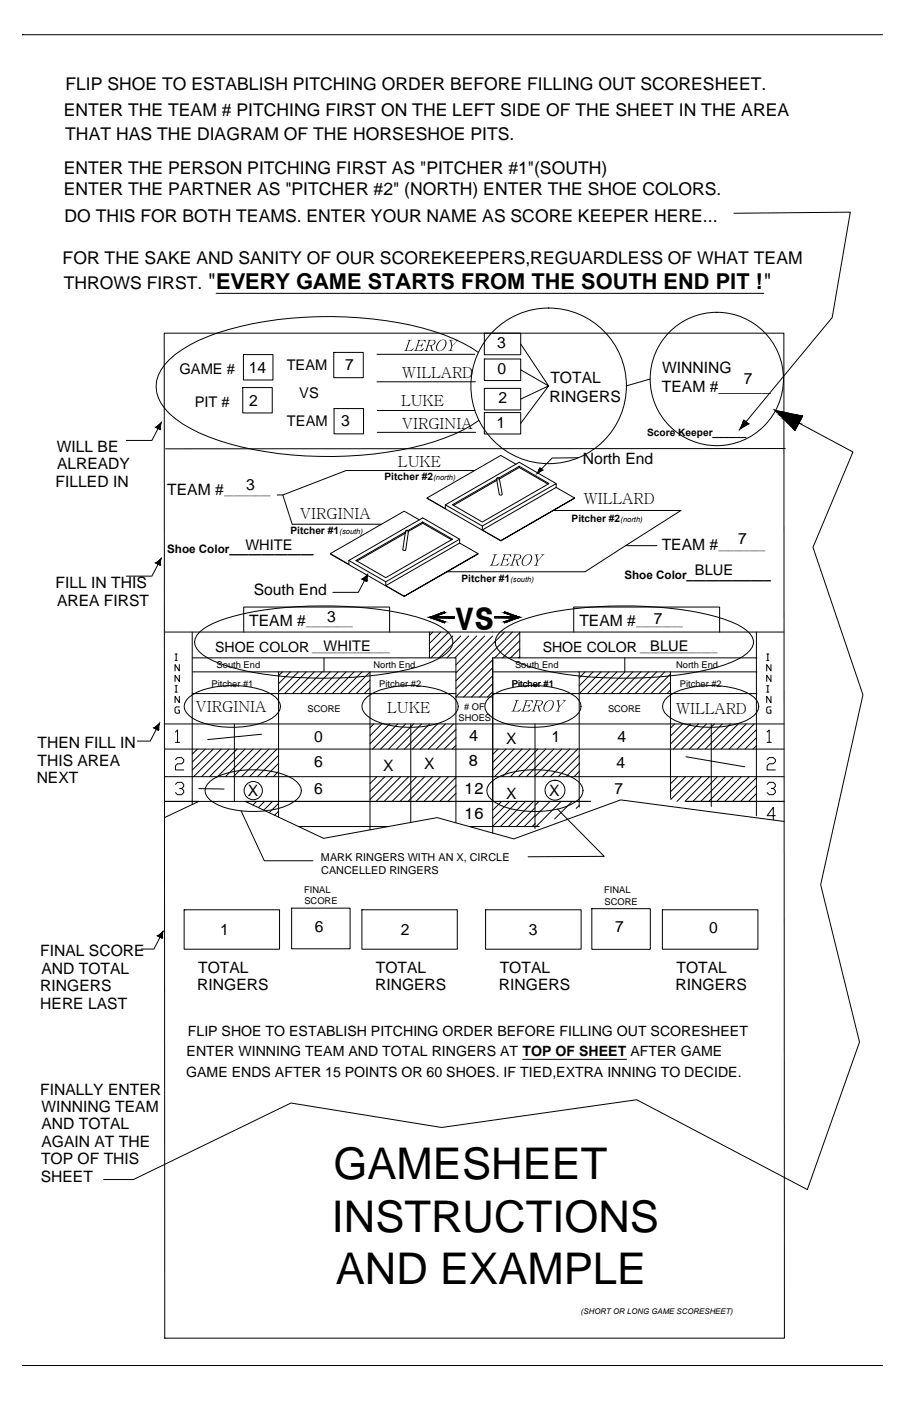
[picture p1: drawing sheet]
<svg xmlns="http://www.w3.org/2000/svg" width="279mm" height="432mm" viewBox="0 0 279 432" stroke-linecap="round" stroke-linejoin="round" font-family="sans-serif">
<!-- layer: AM_0 -->
<g fill="#000" stroke="#000" stroke-width=".31">
<path d="M49 131.7h.5l-.1 .4zM229.2 130h.9l-.6 .6zM229.4 129.5l.7 .5h-.9zM230.1 130l.7 .6h-1.3zM240.8 128.3h.9v.9zM241.7 127.9l.7 .4h-.7zM241.7 129.2h2.4l2.3 1.2zM242.4 128.3h5.1l-.5 .9zM166.3 144.6h.6l-.3 .3zM166.5 144.2l.4 .4h-.6zM166.6 144.9l.3-.3 .4 .3zM49 173.5h.5l-.1 .4z"/>
<path d="M112.6 178.5h.6l-.1 .4zM132.9 190.4h1l3.3 1.2zM136.2 188.9l.9-.4 .1 .4zM155.6 188.5l.9 .4h-1zM156.5 191.6l2.3-1.2h1zM48.4 224.4h.6l-.1 .3zM49.6 288.4h.5v.4z"/>
<path d="M48.1 131.7h.9l-.2 .4zM48.1 131.7h.9l.6-1.2zM49.6 130.5l-.1 1.2h-.5z"/>
<path d="M49 131.7l-.2 .4h.6zM48.8 132.1h.6v.3z"/>
<path d="M229.2 130l-.2 .6h.5zM229 130.6h.5l-1.2 1.5zM229.5 130.6l-1.2 1.5 2.5-1.5z"/>
<path d="M239.2 126.5l.5 .6h.5zM239.2 126.5l2.5 .6h-1.5z"/>
<path d="M240.2 127.1h1.5v.8zM241.7 127.1v.8h4.1z"/>
<path d="M239.7 127.1l.8 .8h1.2zM239.7 127.1h.5l1.5 .8z"/>
<path d="M240.5 127.9l.3 .4h.9zM240.5 127.9h1.2v.4z"/>
<path d="M241.7 128.3v.9h2.4zM241.7 128.3h.7l1.7 .9z"/>
<path d="M241.7 129.2l1.3 1.2h3.4zM243 130.4h3.4l-1.2 2.3z"/>
<path d="M241.7 127.9l.7 .4h5.1zM241.7 127.9h4.1l1.7 .4z"/>
<path d="M242.4 128.3l1.7 .9h2.9zM244.1 129.2h2.9l-.6 1.2z"/>
<path d="M166.3 144.6l-.1 .3h.4zM166.2 144.9h.4l-.8 .8zM166.6 144.9l-.8 .8 1.5-.8z"/>
<path d="M48.1 173.5h.9l-.2 .4zM48.1 173.5h.9l.6-1.2zM49.6 172.3l-.1 1.2h-.5z"/>
<path d="M49 173.5l-.2 .4h.6zM48.8 173.9h.6v.3z"/>
<path d="M111.8 178.5h.8l-.1 .4zM111.8 178.5h.8l.7-1.2zM113.3 177.3l-.1 1.2h-.6z"/>
<path d="M112.6 178.5l-.1 .4h.6zM112.5 178.9h.6v.3z"/>
<path d="M132.4 190.3h7.7l-7.2-.2zM132.9 190.1h7.2v.2z"/>
<path d="M132.9 190.1h1l2.3-1.2zM133.9 190.1l2.3-1.2h1z"/>
<path d="M132.4 190.3l.5 .1h7.2zM132.4 190.3h7.7v.1z"/>
<path d="M132.9 190.4l3.3 1.2h1zM136.2 191.6h1l-.1 .4z"/>
<path d="M152.6 190.1v.2h7.7zM152.6 190.1h7.2l.5 .2z"/>
<path d="M152.6 190.3v.1h7.2zM152.6 190.3h7.7l-.5 .1z"/>
<path d="M155.5 188.9l3.3 1.2h1zM155.5 188.9h1l3.3 1.2z"/>
<path d="M155.5 191.6h1l2.3-1.2zM155.5 191.6h1l-.9 .4z"/>
<path d="M47.6 224.4h.8l-.2 .3zM47.6 224.4h.8l.7-1.3zM49.1 223.1l-.1 1.3h-.6z"/>
<path d="M48.4 224.4l-.2 .3h.7zM48.2 224.7h.7v.4z"/>
<path d="M48.7 288.4h.9l-.2 .4zM48.7 288.4h.9l.6-1.1zM50.2 287.3l-.1 1.1h-.5z"/>
<path d="M49.6 288.4l-.2 .4h.7zM49.4 288.8h.7l-.1 .4z"/>
</g>
<g fill="none" stroke="#000" stroke-width=".31">
<path d="M6.8 10.7h.1M6.8 10.7h265.4M226.3 65.7l35.9-.3-5.6 32.5-28.3 34.2 1.1-2.6 1.4 1.1-2.5 1.5M66.6 90.4h169M50.6 102.7h191.1l.2 309.7h-191.1zM74.9 119.5h9.1v7.8h-9.1zM75.1 109.3h9.1v7.8h-9.1zM102.9 108.6h9.1v7.8h-9.1zM116.3 109.2h30.1M116.3 117.7h30.3M147.5 108.6a61.8 61.8 0 0 0-24.5-9.1 119.9 119.9 0 0 0-55.8 3.1 40.6 40.6 0 0 0-14.9 8.2 10.6 10.6 0 0 0-3.5 11.8 20.3 20.3 0 0 0 9.9 9.4 87.6 87.6 0 0 0 35.5 8.5 112 112 0 0 0 43.1-5.6 42.7 42.7 0 0 0 10.4-5.3M149.4 102.7h11.2v6.6h-11.2z"/>
<path d="M149.4 110.6h11.2v6.7h-11.2zM149.4 119.7h11.2v6.7h-11.2zM160.6 106l8.6 12.9-8.6-4.9M200.5 116.8l-7.4 2.1M49.6 130.5l-.2 1.9-1.3-.7 1.5-1.2-2.8 5.2h-7.8M103 125.9h9.1v7.8h-9.1zM116.3 126.5h30.2M116.3 133.3h30.4M149.4 127.2h11.2v6.6h-11.2zM160.6 123l8.6-4.1-8.6 11.6M239.2 126.5l23.8 12.8-12.3 29.4 15.4 45.5-13 58.5 12 48.5-16.1 45.4-52.6-27.7-60.2 8.6-46.5-7.5-48.5 23.5h-9.3M239.2 126.5l8.3 1.8-2.3 4.4z"/>
<path d="M242.2 138.2l-191.1 .1M87.2 152.6l2.9 9h27.6M146.4 145h-39.7l-19.5 7.6h-1.7M170.7 157.3h39.3l-17.1 10.9M178.4 141.1l-8.1 .1-4.5 4.5 .7-1.5 .8 .7-1.5 .8M49.4 174.2l-1.3-.7 1.5-1.2-2.8 5.3h-7.8M113.3 177.3l-.2 1.9-1.3-.7 1.5-1.2-2.8 5.3h-7.9M202.6 168.2h-9.7l-12.5 8h-42.5M50.8 194.8h190.9M59.3 194.8v53.1M61.5 194.9a25.1 25.1 0 0 1 11.2-5.1 123.6 123.6 0 0 1 55.6 .3 21.1 21.1 0 0 1 10.4 5.3 3.9 3.9 0 0 1-1 6 29.6 29.6 0 0 1-12 5 125.2 125.2 0 0 1-53-.4 25.1 25.1 0 0 1-11.2-5.1 3.8 3.8 0 0 1 0-6zM75.2 194.8v-7.7h45v7.7"/>
<path d="M132.4 190.3l4.7-1.8 .1 .4-3.3 1.2h6.2v.3h-6.2l3.3 1.2-.1 .4zM132.4 194.8v8M152.6 190.1h6.2l-3.3-1.2 .1-.4 4.7 1.8-4.7 1.7-.1-.4 3.3-1.2h-6.2zM154.2 194.9a25.3 25.3 0 0 1 11.1-5.1 123.6 123.6 0 0 1 55.7 .3 21.1 21.1 0 0 1 10.3 5.3 3.8 3.8 0 0 1-1 6 29.8 29.8 0 0 1-11.9 5 125.4 125.4 0 0 1-53.1-.4 25.3 25.3 0 0 1-11.1-5.1 3.8 3.8 0 0 1 0-6zM160.3 194.8v8M176.9 194.8v-7.7h45v7.7M233.3 194.8v56.6M54 201.6h.7M54 203.5h.7M54 211.4h.7M54 213.3h.7M54.3 201.6v1.9"/>
<path d="M54.3 211.4v1.9M55.3 204.8v2l-1.3-2v2M55.3 208.1v1.9l-1.3-1.9v1.9M55.3 214.6v2l-1.3-2v2M55.3 217.9h-1l-.3 .3v1.3l.3 .3h1v-1h-.3M58.3 214.9a22.8 22.8 0 0 1 14.4-3.6 21.5 21.5 0 0 1 12.3 3.6 3.4 3.4 0 0 1 0 5.6 22.3 22.3 0 0 1-14.5 3.6 21.4 21.4 0 0 1-12.2-3.6 3.4 3.4 0 0 1 0-5.6zM59.3 202.8h81.3v50.8M59.3 207.1h81.3M59.3 213.8h81.3M85.9 207.1v44.8M99.9 202.8v4.3M113.1 214.9a22.8 22.8 0 0 1 14.5-3.6 21.5 21.5 0 0 1 12.2 3.6 3.4 3.4 0 0 1 0 5.6 22.3 22.3 0 0 1-14.4 3.6 21.4 21.4 0 0 1-12.3-3.6 3.4 3.4 0 0 1 0-5.6z"/>
<path d="M114.1 207.1v48.7M140.6 214.8h11.3M151 214.9a22.6 22.6 0 0 1 14.5-3.6 21.7 21.7 0 0 1 12.2 3.6 3.4 3.4 0 0 1 0 5.6 20 20 0 0 1-12.2 3.6 22.3 22.3 0 0 1-14.5-3.6 3.4 3.4 0 0 1 0-5.6zM151.9 207.1h81.5M151.9 213.8h81.5M178.6 207.1v41.6M192.7 202.8v4.3M205.8 214.9a22.6 22.6 0 0 1 14.5-3.6 21.7 21.7 0 0 1 12.3 3.6 3.4 3.4 0 0 1 0 5.6 20 20 0 0 1-12.3 3.6 25.6 25.6 0 0 1-13.4-2.8 4.1 4.1 0 0 1-2.4-4.5l.4-1zM206.8 207.1v38.9M233.4 202.8h-81.5v53.9M236.4 201.6h.7M236.4 203.5h.7"/>
<path d="M236.4 211.4h.7M236.4 213.3h.7M236.8 201.6v1.9M236.8 211.4v1.9M237.8 204.8v2l-1.4-2v2M237.8 208.1v1.9l-1.4-1.9v1.9M237.8 214.6v2l-1.4-2v2M237.8 217.9h-1l-.4 .3v1.3l.4 .3h1v-1h-.4M48.9 225.1l-1.3-.7 1.5-1.3-2.8 5.3h-3.9M50.7 223.1h101.2M50.8 230.9h191M50.8 239.4h191"/>
<path d="M54.1 225.6l.7-.6v3.8M54.1 234.1l.7-.6h1.2l.7 .6v.7l-.7 .6h-1.2l-.7 .6v1.3h2.6M54.1 228.8h1.3M60.8 230.9l-1.5 1.5M63.3 230.9l-4 4M65.8 230.9l-6.5 6.4M68.2 230.9l-8.5 8.5M70.7 230.9l-8.5 8.5M72.3 223.1v23.9M73.1 230.9l-8.5 8.5M75.6 230.9l-8.5 8.5M78 230.9l-8.5 8.5"/>
<path d="M80.5 230.9l-8.5 8.5M80.7 226.3l-16.6 1.7M82.9 230.9l-8.4 8.5M85.4 230.9l-8.5 8.5M85.9 232.8l-6.5 6.6M85.9 235.3l-4.1 4.1M85.9 237.7l-1.6 1.7M115.2 223.1l-1.1 1.2M116.2 239.4l-2.1 2.1M117.7 223.1l-3.6 3.7M118.7 239.4l-4.6 4.6M120.2 223.1l-6.1 6.1"/>
<path d="M121.1 239.4l-7 7M122.7 223.1l-7.8 7.8M123.6 239.4l-7.6 7.6M125.1 223.1l-7.7 7.8M126 239.4l-7.5 7.6M126.7 223.1v30.4M127.6 223.1l-7.8 7.8M128.5 239.4l-7.6 7.6M130 223.1l-7.7 7.8M131 239.4l-7.6 7.6M132.5 223.1l-7.8 7.8M133.4 239.4l-7.6 7.6"/>
<path d="M134.9 223.1l-7.7 7.8M135.9 239.4l-7.6 7.6M137.4 223.1l-7.8 7.8M138.3 239.4l-7.6 7.6M139.8 223.1l-7.7 7.8M140.6 224.8l-6.1 6.1M140.6 227.3l-3.6 3.6M140.6 229.8l-1.1 1.1M140.6 239.6l-7.4 7.4M152 223.1h89.8M153.6 230.9l-1.6 1.5M156.1 230.9l-4.1 4"/>
<path d="M158.5 230.9l-6.5 6.4M161 230.9l-8.5 8.5M163.4 230.9l-8.4 8.5M165 223.1v32.3M165.9 230.9l-8.5 8.5M168.3 230.9l-8.4 8.5M170.8 230.9l-8.5 8.5M173.2 230.9l-8.4 8.5M175.7 230.9l-8.5 8.5M178.2 230.9l-8.5 8.5M178.7 232.8l-6.6 6.6M178.7 235.3l-4.1 4.1"/>
<path d="M178.7 237.7l-1.6 1.7M208 223.1l-1.1 1.2M209 239.4l-2.1 2.1M210.5 223.1l-3.6 3.7M211.4 239.4l-4.5 4.6M211.6 233.2l18.1 3.1M213 223.1l-6.1 6.1M213.9 239.4l-7 7M215.4 223.1l-7.7 7.8M216.3 239.4l-7.5 7.6M217.9 223.1l-7.8 7.8M218.8 239.4l-7.6 7.6"/>
<path d="M219.3 223.1v25.5M220.3 223.1l-7.7 7.8M221.2 239.4l-7.5 7.6M222.8 223.1l-7.8 7.8M223.7 239.4l-7.6 7.6M225.2 223.1l-7.7 7.8M226.2 239.4l-7.6 7.6M227.7 223.1l-7.8 7.8M228.6 239.4l-7.6 7.6M230.1 223.1l-7.7 7.8M231.1 239.4l-7.6 7.6M232.6 223.1l-7.8 7.8"/>
<path d="M233.4 224.8l-6.1 6.1M233.4 227.3l-3.6 3.6M233.4 229.8l-1.2 1.1M233.4 239.6l-7.5 7.4M236.6 225.6l.6-.6v3.8M236.6 234.1l.6-.6h1.3l.6 .6v.7l-.6 .6h-1.3l-.6 .6v1.3h2.5M236.6 228.8h1.2M50.7 247h131.5M54.1 241.8l.7-.7h1.2l.7 .7v.6l-.7 .6h-.6M56 243l.7 .7v.6l-.7 .6h-1.2l-.7-.6M61.3 247l-10.6 5M61.3 243.1l7.8 .1"/>
<path d="M64.7 240.9a19.7 19.7 0 0 1 12.3-3.6 22.3 22.3 0 0 1 14.5 3.6 3.4 3.4 0 0 1 0 5.6 21.9 21.9 0 0 1-14.5 3.6 20.9 20.9 0 0 1-12.3-3.6 3.4 3.4 0 0 1 0-5.6zM74.4 249.9l7.1 15.4h15M75.6 247l24.2 11.4 35-6.4 23.7 6.6 32.9-12.1 50.4 6.7M76.7 247l-.4 .3M79.1 247l-1.1 1.1M81.6 247l-1.9 1.9M84 247l-2.7 2.7M85.9 247.6l-2.9 2.9M85.9 250l-1.2 1.3M92 254.7h27.9M140.6 242l-4.9 5M140.6 244.5l-2.5 2.5"/>
<path d="M140.6 247h.1M144.7 254.7h21.6M151.6 240.9a19.7 19.7 0 0 1 12.2-3.6 25.6 25.6 0 0 1 13.4 2.8 4.1 4.1 0 0 1 2.4 4.5 6.4 6.4 0 0 1-3.7 3.5 30 30 0 0 1-21.8 0 6 6 0 0 1-4-4.4l.7-1.9zM152.2 247l-.2 .2M154.7 247l-2.7 2.6M157.2 247l-5.2 5.1M159.6 247l-7.6 7.6M162.1 247l-7.8 7.7M164.5 247l-7.7 7.7M165 248.9l-5.8 5.8M165 251.4l-3.3 3.3M165 253.8l-.9 .9"/>
<path d="M171.9 249.4l14.4 14.5-23.4 .2M211.5 247h30.3M233.4 242l-5 5M233.4 244.5l-2.5 2.5M233.4 247h-.1M236.6 241.8l.6-.7h1.3l.6 .7v.6l-.6 .6h-.7M238.5 243l.6 .7v.6l-.6 .6h-1.3l-.6-.6M239.1 251.4h-2.5l1.9-2.6v3.9M89.9 279.9h18.1v12.5h-18.1zM50 289.2l-1.3-.8 1.5-1.1-2.7 5.2h-4M56.8 280.4h29.4v12.2h-29.4zM111.6 280.4h29.4v12.2h-29.4z"/>
<path d="M149.7 280.4h29.5v12.2h-29.5zM182.5 280.1h18v12.5h-18zM204.3 280.4h29.4v12.2h-29.4zM161.2 326.5h32M6.8 420.9h265.4"/>
<circle cx="169.2" cy="118.9" r="24"/>
<circle cx="221.1" cy="116.8" r="20.6"/>
<circle cx="78.1" cy="243.7" r="2.82"/>
<circle cx="171.1" cy="243.6" r="3.1"/>
</g>
<!-- layer: AM_8 -->
<g fill="none" stroke="#000" stroke-width=".31">
<path d="M133.5 194.8l-1.1 1.1M135.9 194.8l-3.5 3.5M138.4 194.8l-6 6M139.6 196l-6.7 6.8M142.1 196l-6.7 6.8M144.5 196l-6.7 6.8M147 196l-6.7 6.8M149.5 196l-8.9 8.9M151.9 196l-11.3 11.4M155.6 194.8l-15 15M158 194.8l-17.4 17.5M160.3 195l-7.8 7.8"/>
<path d="M160.3 197.5l-5.3 5.3M160.3 199.9l-2.8 2.9M87.1 207.1l-1.2 1.2M89.5 207.1l-3.6 3.6M92 207.1l-6.1 6.1M94.5 207.1l-6.7 6.7M96.9 207.1l-6.7 6.7M99.4 207.1l-6.7 6.7M101.8 207.1l-6.7 6.7M104.3 207.1l-6.7 6.7M106.7 207.1l-6.7 6.7M109.2 207.1l-6.7 6.7"/>
<path d="M111.6 207.1l-6.6 6.7M114.1 207.1l-6.7 6.7M114.1 209.6l-4.2 4.2M114.1 212l-1.8 1.8M151.9 203.4l-11.3 11.3M151.9 205.8l-8.9 9M151.9 208.3l-6.5 6.5M151.9 210.7l-4 4.1M151.9 213.2l-1.6 1.6M160.3 202.4l-.4 .4M180.4 207.1l-1.8 1.8M182.9 207.1l-4.3 4.3"/>
<path d="M185.3 207.1l-6.6 6.7M187.8 207.1l-6.7 6.7M190.3 207.1l-6.7 6.7M192.7 207.1l-6.7 6.7M195.2 207.1l-6.7 6.7M197.6 207.1l-6.7 6.7M200.1 207.1l-6.7 6.7M202.5 207.1l-6.7 6.7M205 207.1l-6.7 6.7M206.8 207.8l-6 6M206.8 210.2l-3.6 3.6M206.8 212.7l-1.1 1.1"/>
<path d="M166.2 247l-1.2 1.2M169.6 247l-4.6 4.7M173 247l-7.7 7.7M176.5 247l-5.5 5.4M178.6 248.3l-.9 .9"/>
</g>
<!-- layer: Visible Tangent Edges(ANSI-BEL) -->
<g fill="none" stroke="#f0f" stroke-width=".31">
<path d="M154 147.5a.46 .46 0 0 1-.4 .4 .46 .46 0 0 1-.5-.2M125.1 163.7l.3 .2 .6-.1"/>
<circle cx="153.5" cy="147.4" r=".2"/>
<circle cx="125.6" cy="163.6" r=".18"/>
</g>
<!-- layer: Visible Edges(ANSI-BEL) -->
<g fill="none" stroke="#000" stroke-width=".31">
<path d="M131.7 153.6l22.7 13.1M137.3 155.6l11.4 6.5M153.2 148.1l-13.4 7.7M153.2 147.4l.6-.1 .2 .2 .9 4.7a.49 .49 0 0 1-.4 .4 .49 .49 0 0 1-.5-.2zM159.1 143.1l-4.7-2.7-22.7 13.1 5.6 3.3v-1.2l22.8-13.1 11.4 6.5M160.1 143.7l9.2 5.3-20.6 11.9-9.2-5.3 13.6-7.9M160.1 143.7v.4M160.1 143.7l-6.2 3.6M160.1 144.1l8.9 5.1M160.1 144.1l-6.1 3.5M171.5 150.2v-1.2l-22.8 13.1v1.3M177.2 153.5l-5.7-3.3-22.8 13.2"/>
<path d="M101.9 170.8l22.7 13M107.6 172.7l11.4 6.6v1.2M125 164.4l-14.9 8.5M125.2 163.5h.6l.2 .3-.9 5.7-.6 .2-.3-.3zM129.3 160.2l-4.7-2.6-22.7 13 5.7 3.3v-1.2l22.8-13.1 11.3 6.6M130.4 160.9l9.1 5.3-20.5 11.8-9.2-5.3 15.2-8.8M130.4 160.9v.4M130.4 160.9l-4.6 2.6M130.4 161.3l8.8 5.1M130.4 161.3l-4.4 2.5M141.7 167.4v-1.2l-22.7 13.1M147.4 170.6l-22.8 13.2 22.8-13.2-5.7-3.2-22.7 13.1 5.6 3.3"/>
<path d="M148.7 163.4l5.7 3.2M154.4 166.6l22.8-13.1z"/>
</g>
<!-- layer: AM_0 -->
<g fill="#000">
<path d="M125.7 104.8h1.3l-.6 .3-1 2.9h1.1l1.1-.7-.6 .8h-2.4l.6-.3 .9-2.7zM128.7 104.8h2.5v.8l-.5-.7-1.3 .1-.5 1.3h1l.6-.6-.5 1.3-.1-.5h-1l-.4 1.2 .1 .3h1l1.1-.7-.6 .8h-2.5l.6-.3 .8-2.6zM138.5 104.8h1.1l-.4 .2 .3 1.6 1.3-1.5 .1-.2-.4-.1h1l-.6 .4a4 4 0 0 0-1.8 2.6l.4 .3h-1.3l.6-.2a3.1 3.1 0 0 0 .1-2.8zM152.1 170.9l1.2 .1-.5 .3-.9 2.8h1l1.1-.7-.6 .9h-2.4l.6-.4 .9-2.6zM155.2 170.9h2.4v.8l-.6-.6h-1.2l-.5 1.4 1.1-.1 .5-.5-.5 1.3-.2-.6h-.9l-.5 1.3 .3 .3 .9-.1 1.2-.6-.6 .8h-2.6l.6-.5 .9-2.6zM164.9 170.9h1.1l-.4 .2 .3 1.6 1.3-1.5-.3-.3h1l-2 2-.4 1 .4 .4h-1.3l.6-.3 .4-1-.4-1.9zM158.8 215.8h1.3l-.7 .4-.8 2.9h1.1l1-.7-.6 .9h-2.4l.6-.4 .8-2.6zM161.9 215.8h2.4v.9l-.6-.7-1.2 .1-.5 1.3h1l.5-.6-.4 1.4-.2-.6-.9-.1-.5 1.4 .2 .2h1l1.1-.7-.5 .9h-2.6l.6-.5 .9-2.6zM171.6 215.8h1.1l-.4 .3 .3 1.6 1.3-1.4 .1-.2-.4-.3h1l-2 2-.4 1.1 .4 .4h-1.3l.6-.3a3 3 0 0 0 0-2.8z"/>
<path d="M131.9 104.8l.4 .3-.9 2.7-.6 .3h1.2l-.4-.3 .5-1.3h.6l.4 1.6h.6l-.3-.3-.3-1.3 1-.5 .2-.6v-.4l-.6-.2zM132.6 105.1l1.2-.2 .2 .6-.3 .6-.4 .2h-1.2z"/>
<path d="M135.3 105.3l-.6 .9-.2 1.2 .3 .7 .9 .1 .8-.3 .6-.5 .6-1.8-.1-.5-.7-.4-.9 .1zM135.5 105.4l.6-.5 .9-.1 .4 .6v.6l-.6 1.4-.9 .7h-.6l-.3-.2-.2-.9z"/>
<path d="M158.3 170.9l.4 .3-.9 2.6-.6 .5h1.2l-.4-.4 .5-1.3h.6l.4 1.7h.7l-.4-.3-.3-1.4 1-.5 .2-.8-.7-.4zM159 171.1h1.2l.2 .5-.3 .6-.5 .3h-1.1z"/>
<path d="M161.7 171.4l-.7 1.1-.1 1.1 .4 .7 .9 .1 1.4-1 .5-1v-.8l-.2-.4-.5-.4-.9 .1zM161.8 171.6l1.2-.7 .5 .2 .3 .5-.1 .9-.4 .9-.6 .6-.7 .3-.5-.2-.3-.5 .1-.9z"/>
<path d="M165 215.8l.4 .4-.9 2.6-.7 .5h1.3l-.4-.5 .5-1.2h.6l.4 1.7h.6l-.3-.3-.3-1.4 1-.6 .2-.8-.5-.3zM165.7 216.1l.9-.1 .4 .1 .1 .5-.4 .6-1.5 .3z"/>
<path d="M168.6 216.2l-.6 .6-.4 1.2 .2 1.1 .7 .3 1.3-.5 .5-.6 .5-1.1-.1-.8-.5-.6h-.7zM168.5 216.6l1.2-.7 .5 .2 .3 .5-.1 1-.4 .7-1.2 .9-.6-.1-.3-.5 .1-.9z"/>
</g>
<g font-size="13.5">
<text x="102.8" y="363.4">GAMESHEET</text>
<text x="102.3" y="379.6">INSTRUCTIONS</text>
<text x="103.6" y="395.7">AND EXAMPLE</text>
</g>
<text font-size="10" x="140.3" y="194.1">VS</text>
<text font-size="6.7" x="64.2" y="89">&quot;EVERY GAME STARTS FROM THE SOUTH END PIT !&quot;</text>
<g font-size="5.4">
<text x="20.2" y="27.8">FLIP SHOE TO ESTABLISH PITCHING ORDER BEFORE FILLING OUT SCORESHEET.</text>
<text x="19.7" y="35.7">ENTER THE TEAM # PITCHING FIRST ON THE LEFT SIDE OF THE SHEET IN THE AREA</text>
<text x="20.1" y="43.3">THAT HAS THE DIAGRAM OF THE HORSESHOE PITS.</text>
<text x="19.7" y="53.5">ENTER THE PERSON PITCHING FIRST AS &quot;PITCHER #1&quot;(SOUTH)</text>
<text x="19.7" y="60.1">ENTER THE PARTNER AS &quot;PITCHER #2&quot; (NORTH) ENTER THE SHOE COLORS.</text>
<text x="19.9" y="68.4">DO THIS FOR BOTH TEAMS. ENTER YOUR NAME AS SCORE KEEPER HERE...</text>
<text x="19.3" y="81.4">FOR THE SAKE AND SANITY OF OUR SCOREKEEPERS,REGUARDLESS OF WHAT TEAM</text>
<text x="19.7" y="89">THROWS FIRST.</text>
</g>
<g font-size="5">
<text x="144.5" y="228.4">4</text>
<text x="144.5" y="236.2">8</text>
<text x="143.2" y="244.8">12</text>
<text x="143.2" y="252.4">16</text>
</g>
<g font-size="4.8">
<text x="153.3" y="107.3">3</text>
<text x="76.7" y="115">14</text>
<text x="106.4" y="114.1">7</text>
<text x="153.4" y="115.3">0</text>
<text x="169.7" y="118.1">TOTAL</text>
<text x="204.2" y="114.9">WINNING</text>
<text x="229.4" y="118.3">7</text>
<text x="76.9" y="125.1">2</text>
<text x="153.7" y="124.1">2</text>
<text x="169.5" y="123.9">RINGERS</text>
<text x="204.1" y="120.8">TEAM #______</text>
<text x="105.2" y="131.3">3</text>
<text x="153.1" y="131.8">1</text>
<text x="17.5" y="139.3">WILL BE</text>
<text x="179.7" y="142.9">North End</text>
<text x="17.6" y="144.7">ALREADY</text>
<text x="17.2" y="150">FILLED IN</text>
<text x="51.6" y="152.6">TEAM #</text>
<text x="75.9" y="151.1">3</text>
<text x="227.6" y="167.7">7</text>
<text x="204.1" y="169.5">TEAM #</text>
<text x="17.2" y="181.3">FILL IN THIS</text>
<text x="78.2" y="183.5">South End</text>
<text x="17.6" y="186.6">AREA FIRST</text>
<text x="100.9" y="191.8">3</text>
<text x="76.9" y="192.9">TEAM #</text>
<text x="178.7" y="192.9">TEAM #</text>
<text x="201.6" y="192.4">7</text>
<text x="11.6" y="230.5">THEN FILL IN</text>
<text x="96.9" y="228.6">0</text>
<text x="156.1" y="229.3">X</text>
<text x="170.1" y="228.5">1</text>
<text x="190.5" y="228.8">4</text>
<text x="11.6" y="236">THIS AREA</text>
<text x="96.9" y="236.3">6</text>
<text x="118.2" y="237.6">X</text>
<text x="130.8" y="237.1">X</text>
<text x="190.1" y="236.6">4</text>
<text x="11.3" y="241.2">NEXT</text>
<text x="76.4" y="245.5">X</text>
<text x="96.9" y="244.8">6</text>
<text x="169.3" y="245.5">X</text>
<text x="189.5" y="244.8">7</text>
<text x="156.1" y="246.2">X</text>
<text x="97.1" y="287.4">6</text>
<text x="189.8" y="287.3">7</text>
<text x="218.7" y="287.4">0</text>
<text x="67.9" y="288.3">1</text>
<text x="123.6" y="288.1">2</text>
<text x="163.1" y="288.3">3</text>
<text x="12.4" y="294.7">FINAL SCORE</text>
<text x="61.1" y="299.7">TOTAL</text>
<text x="115.9" y="299.7">TOTAL</text>
<text x="154.1" y="299.7">TOTAL</text>
<text x="208.6" y="299.7">TOTAL</text>
<text x="12.4" y="305.5">RINGERS</text>
<text x="12.8" y="300.1">AND TOTAL</text>
<text x="60.8" y="305.1">RINGERS</text>
<text x="115.7" y="305.1">RINGERS</text>
<text x="153.9" y="305.1">RINGERS</text>
<text x="208.3" y="305.1">RINGERS</text>
<text x="12.4" y="310.9">HERE LAST</text>
<text x="12.4" y="337.3">FINALLY ENTER</text>
<text x="12.8" y="342.7">WINNING TEAM</text>
<text x="12.8" y="348.1">AND TOTAL</text>
<text x="12.8" y="353.5">AGAIN AT THE</text>
<text x="12.7" y="358.9">TOP OF THIS</text>
<text x="12.6" y="364.3">SHEET</text>
</g>
<g font-size="4.7">
<text x="124" y="116.6">WILLARD</text>
<text x="123.7" y="125.2">LUKE</text>
<text x="123.9" y="132.4">VIRGINIA</text>
<text x="122.7" y="144">LUKE</text>
<text x="179.9" y="155.4">WILLARD</text>
<text x="92.5" y="160">VIRGINIA</text>
<text x="60.3" y="219.3">VIRGINIA</text>
<text x="119.4" y="219.7">LUKE</text>
<text x="208.4" y="220.2">WILLARD</text>
</g>
<g font-size="4.5">
<text x="88.4" y="114">TEAM</text>
<text x="55.3" y="115.3">GAME #</text>
<text x="60" y="125.3">PIT #</text>
<text x="92.3" y="122.6">VS</text>
<text x="88.5" y="131.3">TEAM</text>
<text x="75.7" y="169.5">WHITE</text>
<text x="214.3" y="177.4">BLUE</text>
<text x="99.8" y="200.8">WHITE</text>
<text x="200.5" y="200.6">BLUE</text>
</g>
<g font-size="4.4">
<text x="66.4" y="201.1">SHOE COLOR</text>
<text x="167.4" y="201.1">SHOE COLOR</text>
<text x="57.9" y="319.3">FLIP SHOE TO ESTABLISH PITCHING ORDER BEFORE FILLING OUT SCORESHEET</text>
<text x="57.5" y="325.6">ENTER WINNING TEAM AND TOTAL RINGERS AT TOP OF SHEET AFTER GAME</text>
<text x="57.4" y="332">GAME ENDS AFTER 15 POINTS OR 60 SHOES. IF TIED,EXTRA INNING TO DECIDE.</text>
</g>
<g font-size="3.6">
<text x="51.5" y="170.3">Shoe Color_____________</text>
<text x="192.5" y="178.5">Shoe Color_____________</text>
</g>
<g font-size="3.3">
<text x="99" y="265.3">MARK RINGERS WITH AN X, CIRCLE</text>
<text x="99.1" y="269.4">CANCELLED RINGERS</text>
</g>
<g font-size="3.1">
<text x="199.6" y="134.4">Score Keeper______</text>
<text x="118.6" y="147.9">Pitcher #2</text>
<text x="176.3" y="160.9">Pitcher #2</text>
<text x="89.6" y="164.5">Pitcher #1</text>
<text x="142.3" y="179.4">Pitcher #1</text>
</g>
<g font-size="2.9">
<text x="69.1" y="152.6">_________</text>
<text x="221.6" y="169.5">_________</text>
<text x="94.4" y="192.9">_________</text>
<text x="196.2" y="192.9">_________</text>
<text x="96.3" y="201.1">_______________</text>
<text x="197.3" y="201.1">_______________</text>
<text x="66.8" y="206">South End</text>
<text x="115.2" y="205.8">North End</text>
<text x="158.8" y="206">South End</text>
<text x="208.5" y="205.8">North End</text>
<text x="65.2" y="211.7">Pitcher #1</text>
<text x="117" y="211.9">Pitcher #2</text>
<text x="157.9" y="211.7">Pitcher #1</text>
<text x="209.6" y="211.9">Pitcher #2</text>
<text x="94.8" y="219.5">SCORE</text>
<text x="143.1" y="218.8"># OF</text>
<text x="187.5" y="219.5">SCORE</text>
<text x="141.4" y="222.3">SHOES</text>
<text x="93.8" y="275.1">FINAL</text>
<text x="186.3" y="275.3">FINAL</text>
<text x="93.9" y="278.6">SCORE</text>
<text x="186.5" y="278.8">SCORE</text>
</g>
<text font-size="2.4" x="179.2" y="405">(SHORT OR LONG GAME SCORESHEET)</text>
<g font-size="2.3">
<text x="133.7" y="147.9">(north)</text>
<text x="191.4" y="160.9">(north)</text>
<text x="104.7" y="164.5">(south)</text>
<text x="157.4" y="179.4">(south)</text>
</g>
</svg>
